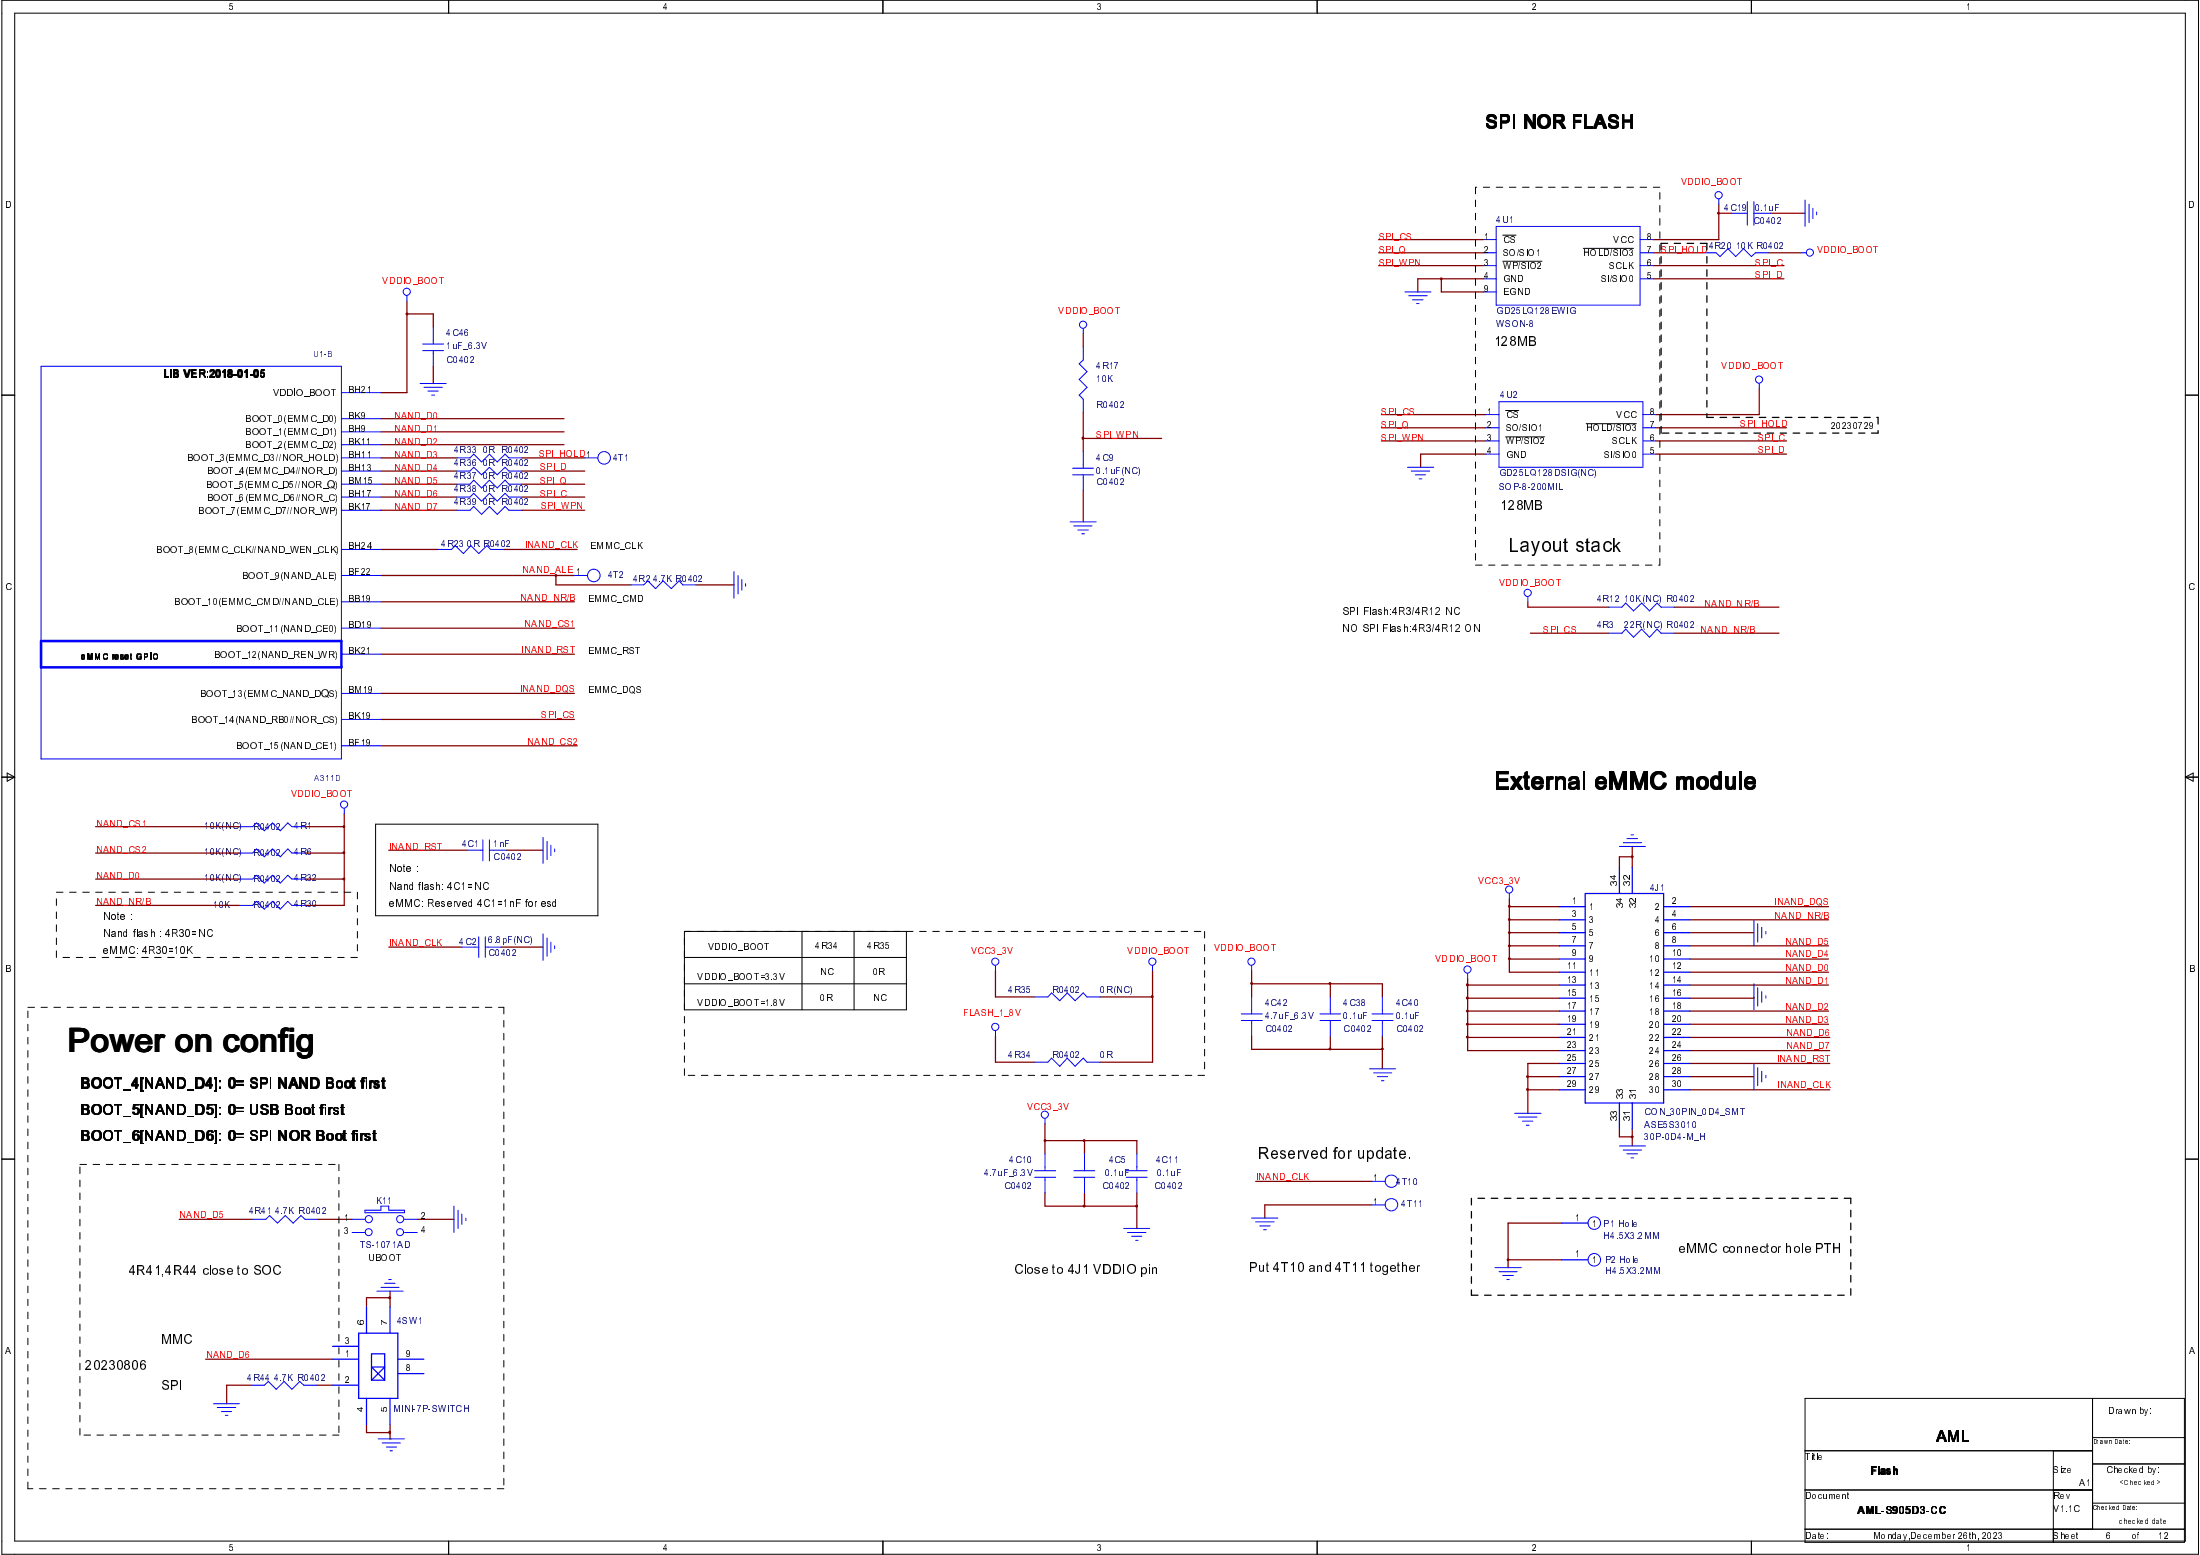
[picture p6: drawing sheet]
<svg xmlns="http://www.w3.org/2000/svg" width="297mm" height="210mm" viewBox="0 0 297 210" stroke-linecap="round" stroke-linejoin="round" font-family="sans-serif">
<g fill="none" stroke="#800000" stroke-width=".17">
<path d="M186.1 35.9h14.2M186.1 32.3h14.2M186.1 34.1h14.2M194.6 37.6v1.8h5.7M200.3 37.6h-8.9v1.8M223.2 35.9h17.7M223.2 37.6h17.7M223.2 34.1h6.8M232.1 27.6v4.7h-8.9M232.1 28.8h1.7M238.8 34.1h4.4M239.1 28.8h4.6"/>
<path d="M51.4 58.3h24.8M51.4 56.5h24.8M54.9 42.4h3.6v1.8M54.9 40.6v12.4h-3.5M58.5 49.4v2.4M146.3 45v1.8M146.3 55.7v5.2M146.3 59.2h10.5M186.5 59.5h14.1M186.5 56h14.1M186.5 57.7h14.1M223.6 59.5h17.6"/>
<path d="M223.6 57.7h17.6M237.5 52.5v3.5h-13.9M51.4 74.2h7.8M51.4 65.4h10.3M51.4 67.1h10.3M51.4 60h24.8M51.4 77.7h26.2M51.4 61.8h10.3M51.4 63.6h10.3M51.4 68.9h10.3M68 74.2h9.9M70.5 65.4h8.4"/>
<path d="M70.5 67.1h8.4M70.5 61.8h8.4M70.5 63.6h8.4M70.5 68.9h8.4M75.1 77.7v1.3h10.1M94 79h5.1M146.3 66.3v4.1M200.6 61.3h-8.8v1.8M223.6 61.3h17.6M51.4 97.1h26.2M51.4 81.2h26.2M51.4 84.8h26.2"/>
<path d="M51.4 88.3h26.2M51.4 93.6h26.2M206.3 81.2v.8h10.9M206.6 85.5h10.6M226.1 82h14.1M226.1 85.5h14.1M12.9 111.6h19.4M12.9 118.7h19.4M12.9 115.1h19.4M41.2 111.6h5.3M41.2 118.7h5.3M41.2 115.1h5.3"/>
<path d="M46.5 109.9v12.3h-5.3M51.4 100.7h26.5M52.5 114.8h10.6M68.4 114.8h4.9M220.4 115.7h-1.8v1.4M220.4 114.3v2.8M12.9 122.2h19.4M52.5 127.8h9.9M67.6 127.8h5.7M134.4 139.9v3.5h5.3M134.4 131v3.6h5.3M148.5 134.6h7.1"/>
<path d="M155.6 131v12.4h-7.1M169 139.9v1.7h17.6M169 131v3.6M169 132.8h17.6v1.8M179.6 132.8v1.8M179.6 139.9v1.7M186.6 139.9v4.4M198.2 133h12.3M198.2 132.1v9.7h12.3M198.2 134.7h12.3M198.2 136.5h12.3M198.2 138.3h12.3"/>
<path d="M203.8 121.3v9.9h6.7M203.8 122.4h6.7M203.8 124.2h6.7M203.8 125.9h6.7M203.8 127.7h6.7M203.8 129.5h6.7M228.2 131.2h18.7M228.2 122.4h18.7M228.2 124.2h18.7M228.2 125.9h8.6M228.2 127.7h18.7M228.2 129.5h18.7"/>
<path d="M228.2 133h18.7M228.2 136.5h18.7M228.2 138.3h18.7M236.8 134.6v.1h-8.6M141.1 151.7v4M141.1 154h12.4v1.7M146.4 154v1.7M169.5 159.5h15.7M198.2 140h12.3M206.3 145.3h4.2M206.3 147.1h4.2M210.5 143.6h-4.2v6.7"/>
<path d="M218.6 152.4v1.1h1.8M220.4 152.4v2.3M228.2 140h18.9M228.2 141.8h18.9M228.2 143.6h18.9M228.2 145.3h8.6M228.2 147.1h18.9M24.2 164.6h9.9M42.9 164.6h4.6M52.7 174.3v2.1M52.7 175.2h-3.2v1.2M56.3 164.6h5"/>
<path d="M141.1 161v1.8h12.4M146.4 161v1.8M153.5 161v4.8M185.2 162.6h-14.4v1.8M203.6 170.1h7.3M210.9 165.1h-7.3v6M27.8 183.5h17.1M33.9 187h-3.3v2.5M42.8 187h2.1M49.5 192.3v1.1h3.2M52.7 193.4h.1M52.7 192.3v1.9h.1"/>
</g>
<path d="M54.9 42.3h.1v.2h-.1z" fill-rule="evenodd" fill="#800000"/>
<path d="M54.9 42.3h.1v.2h-.1z" fill="none" stroke="#800000" stroke-width=".14"/>
<path d="M155.5 134.4h.2v.2h-.2z" fill-rule="evenodd" fill="#800000"/>
<path d="M155.5 134.4h.2v.2h-.2z" fill="none" stroke="#800000" stroke-width=".14"/>
<path d="M46.3 111.5h.2v.2h-.2z" fill-rule="evenodd" fill="#800000"/>
<path d="M46.3 111.5h.2v.2h-.2z" fill="none" stroke="#800000" stroke-width=".14"/>
<path d="M46.3 118.6h.2v.1h-.2z" fill-rule="evenodd" fill="#800000"/>
<path d="M46.3 118.6h.2v.1h-.2z" fill="none" stroke="#800000" stroke-width=".14"/>
<path d="M46.3 115h.2v.2h-.2z" fill-rule="evenodd" fill="#800000"/>
<path d="M46.3 115h.2v.2h-.2z" fill="none" stroke="#800000" stroke-width=".14"/>
<path d="M203.7 122.2h.2v.2h-.2z" fill-rule="evenodd" fill="#800000"/>
<path d="M203.7 122.2h.2v.2h-.2z" fill="none" stroke="#800000" stroke-width=".14"/>
<path d="M203.7 124h.2v.2h-.2z" fill-rule="evenodd" fill="#800000"/>
<path d="M203.7 124h.2v.2h-.2z" fill="none" stroke="#800000" stroke-width=".14"/>
<path d="M203.7 125.8h.2v.2h-.2z" fill-rule="evenodd" fill="#800000"/>
<path d="M203.7 125.8h.2v.2h-.2z" fill="none" stroke="#800000" stroke-width=".14"/>
<path d="M203.7 127.6h.2v.2h-.2z" fill-rule="evenodd" fill="#800000"/>
<path d="M203.7 127.6h.2v.2h-.2z" fill="none" stroke="#800000" stroke-width=".14"/>
<path d="M203.7 129.3h.2v.2h-.2z" fill-rule="evenodd" fill="#800000"/>
<path d="M203.7 129.3h.2v.2h-.2z" fill="none" stroke="#800000" stroke-width=".14"/>
<path d="M198 132.8h.2v.1l-.1 .2-.1-.1z" fill-rule="evenodd" fill="#800000"/>
<path d="M198 132.8h.2v.1l-.1 .2-.1-.1z" fill="none" stroke="#800000" stroke-width=".14"/>
<path d="M198 134.6h.2v.1l-.1 .2-.1-.1z" fill-rule="evenodd" fill="#800000"/>
<path d="M198 134.6h.2v.1l-.1 .2-.1-.1z" fill="none" stroke="#800000" stroke-width=".14"/>
<path d="M198 136.4h.2v.2h-.2z" fill-rule="evenodd" fill="#800000"/>
<path d="M198 136.4h.2v.2h-.2z" fill="none" stroke="#800000" stroke-width=".14"/>
<path d="M198 138.2h.2v.1h-.2z" fill-rule="evenodd" fill="#800000"/>
<path d="M198 138.2h.2v.1h-.2z" fill="none" stroke="#800000" stroke-width=".14"/>
<path d="M198 139.9h.2v.2h-.2z" fill-rule="evenodd" fill="#800000"/>
<path d="M198 139.9h.2v.2h-.2z" fill="none" stroke="#800000" stroke-width=".14"/>
<path d="M206.1 145.2h.2v.2h-.2z" fill-rule="evenodd" fill="#800000"/>
<path d="M206.1 145.2h.2v.2h-.2z" fill="none" stroke="#800000" stroke-width=".14"/>
<path d="M206.1 147h.2v.1h-.2z" fill-rule="evenodd" fill="#800000"/>
<path d="M206.1 147h.2v.1h-.2z" fill="none" stroke="#800000" stroke-width=".14"/>
<path d="M220.3 115.6h.2v.1h-.2z" fill-rule="evenodd" fill="#800000"/>
<path d="M220.3 115.6h.2v.1h-.2z" fill="none" stroke="#800000" stroke-width=".14"/>
<path d="M220.3 153.4h.2v.1h-.2z" fill-rule="evenodd" fill="#800000"/>
<path d="M220.3 153.4h.2v.1h-.2z" fill="none" stroke="#800000" stroke-width=".14"/>
<path d="M203.5 170h.2v.1h-.2z" fill-rule="evenodd" fill="#800000"/>
<path d="M203.5 170h.2v.1h-.2z" fill="none" stroke="#800000" stroke-width=".14"/>
<path d="M146.1 59h.2v.1l-.1 .2h-.1z" fill-rule="evenodd" fill="#800000"/>
<path d="M146.1 59h.2v.1l-.1 .2h-.1z" fill="none" stroke="#800000" stroke-width=".14"/>
<path d="M231.9 28.7h.2v.2h-.2z" fill-rule="evenodd" fill="#800000"/>
<path d="M231.9 28.7h.2v.2h-.2z" fill="none" stroke="#800000" stroke-width=".14"/>
<path d="M194.5 37.5h.2v.2h-.2z" fill-rule="evenodd" fill="#800000"/>
<path d="M194.5 37.5h.2v.2h-.2z" fill="none" stroke="#800000" stroke-width=".14"/>
<path d="M146.3 162.7h.2v.2h-.2z" fill-rule="evenodd" fill="#800000"/>
<path d="M146.3 162.7h.2v.2h-.2z" fill="none" stroke="#800000" stroke-width=".14"/>
<path d="M146.3 153.9h.2v.1h-.2z" fill-rule="evenodd" fill="#800000"/>
<path d="M146.3 153.9h.2v.1h-.2z" fill="none" stroke="#800000" stroke-width=".14"/>
<path d="M141 153.9h.2v.1h-.2z" fill-rule="evenodd" fill="#800000"/>
<path d="M141 153.9h.2v.1h-.2z" fill="none" stroke="#800000" stroke-width=".14"/>
<path d="M153.4 162.7h.1v.2h-.1z" fill-rule="evenodd" fill="#800000"/>
<path d="M153.4 162.7h.1v.2h-.1z" fill="none" stroke="#800000" stroke-width=".14"/>
<path d="M179.5 141.5h.2v.2h-.2z" fill-rule="evenodd" fill="#800000"/>
<path d="M179.5 141.5h.2v.2h-.2z" fill="none" stroke="#800000" stroke-width=".14"/>
<path d="M186.5 141.5h.2v.2h-.2z" fill-rule="evenodd" fill="#800000"/>
<path d="M186.5 141.5h.2v.2h-.2z" fill="none" stroke="#800000" stroke-width=".14"/>
<path d="M179.5 132.7h.2v.1h-.2z" fill-rule="evenodd" fill="#800000"/>
<path d="M179.5 132.7h.2v.1h-.2z" fill="none" stroke="#800000" stroke-width=".14"/>
<path d="M168.9 132.7h.2v.1h-.2z" fill-rule="evenodd" fill="#800000"/>
<path d="M168.9 132.7h.2v.1h-.2z" fill="none" stroke="#800000" stroke-width=".14"/>
<path d="M52.5 175.1h.2v.2h-.2z" fill-rule="evenodd" fill="#800000"/>
<path d="M52.5 175.1h.2v.2h-.2z" fill="none" stroke="#800000" stroke-width=".14"/>
<path d="M52.5 193.2h.2v.1l-.1 .2h-.1z" fill-rule="evenodd" fill="#800000"/>
<path d="M52.5 193.2h.2v.1l-.1 .2h-.1z" fill="none" stroke="#800000" stroke-width=".14"/>
<path d="M75 77.6h.1v.2h-.1z" fill-rule="evenodd" fill="#800000"/>
<path d="M75 77.6h.1v.2h-.1z" fill="none" stroke="#800000" stroke-width=".14"/>
<g fill="none" stroke="#00f" stroke-width=".14">
<path d="M54.9 39.9v.7M189.7 39.4h3.5M190.2 39.9h2.5M200.3 34.1h1.7M200.3 32.3h1.7M200.3 35.9h1.7M200.3 37.6h1.7M200.3 39.4h1.7M202 30.6h19.4v10.6h-19.4zM221.4 34.1h1.8M221.4 32.3h1.8M221.4 35.9h1.8"/>
<path d="M221.4 37.6h1.8M230 34.1h1.7l.5 .5 1.1-1 1.1 1 1-1 1.1 1 .5-.5h1.8M232.1 26.9v.7M233.8 28.8h2.1M235.9 27.2v3.2M236.8 28.8h2.3M236.8 27.2v3.2M243.2 34.1h.7M243.7 27v3.6M244.3 27.6v2.5M244.8 28.1v1.4M245.3 28.6v.4"/>
<path d="M5.5 49.4h40.6v53h-40.6zM46.1 53h5.3M46.1 56.5h5.3M46.1 58.3h5.3M56.7 51.8h3.5M57.1 46.4h2.8M57.1 47.3h2.8M57.2 52.3h2.5M57.8 52.8h1.4M58.3 53.3h.4M58.5 44.2v2.2M58.5 47.3v2.1"/>
<path d="M146.3 44.4v.6M146.3 46.8v1.8l-.6 .5 1.1 1.1-1.1 1 1.1 1.1-1.1 1 .6 .6v1.8M190.7 40.5h1.4M191.3 41h.3M200.6 56h1.8M200.6 57.7h1.8M200.6 59.5h1.8M202.4 54.2h19.4v8.9h-19.4zM221.8 56h1.8M221.8 57.7h1.8M221.8 59.5h1.8M237.5 51.8v.7"/>
<path d="M46.1 74.2h5.3M46.1 77.7h5.3M46.1 60h5.3M46.1 61.8h5.3M46.1 63.6h5.3M46.1 65.4h5.3M46.1 67.1h5.3M46.1 68.9h5.3M59.2 74.2h1.8l.5-.5 1.1 1 1-1 1 1 1.1-1 .5 .5h1.8M61.7 61.8h1.8l.5-.5 1 1.1 1.1-1.1 1 1.1 1.1-1.1 .5 .5h1.8M61.7 63.6h1.8l.5-.5 1 1 1.1-1 1 1 1.1-1 .5 .5h1.8M61.7 65.4h1.8l.5-.6 1 1.1 1.1-1.1 1 1.1 1.1-1.1 .5 .6h1.8"/>
<path d="M61.7 67.1h1.8l.5-.5 1 1 1.1-1 1 1 1.1-1 .5 .5h1.8M61.7 68.9h1.8l.5-.5 1 1 1.1-1 1 1 1.1-1 .5 .5h1.8M77.6 77.7h1.7M78.9 61.8h1.8M85.2 79h1.7l.6-.6 1 1.1 1-1.1 1.1 1.1 1.1-1.1 .5 .6h1.8M99.1 77.2v3.5M99.6 77.7v2.5M100.2 78.2v1.5M100.7 78.8v.3M144.5 70.4h3.5M144.8 63.2h2.9M144.8 64.1h2.9"/>
<path d="M145 71h2.4M145.5 71.5h1.4M146 72.1h.4M146.3 60.9v2.3M146.3 64.1v2.2M190 63.1h3.6M190.5 63.6h2.5M191.1 64.1h1.4M191.6 64.6h.4M200.6 61.3h1.8M221.8 61.3h1.8M46.1 97.1h5.3"/>
<path d="M46.1 93.6h5.3M46.1 88.3h5.3M46.1 84.8h5.3M46.1 81.2h5.3M206.3 80.6v.6M217.2 85.5h1.8l.5-.6 1.1 1.1 1.1-1.1 1 1.1 1-1.1 .6 .6h1.8M217.2 82h1.8l.5-.6 1.1 1.1 1.1-1.1 1 1.1 1-1.1 .6 .6h1.8M32.3 111.6h1.8l.5-.5 1.1 1 1.1-1 1 1 1.1-1 .5 .5h1.8M32.3 115.1h1.8l.5-.5 1.1 1.1 1.1-1.1 1 1.1 1.1-1.1 .5 .5h1.8M32.3 118.7h1.8l.5-.5 1.1 1 1.1-1 1 1 1.1-1 .5 .5h1.8M46.1 100.7h5.3M46.5 109.1v.8"/>
<path d="M63.1 114.8h2.1M65.2 113.4v2.8M66.1 114.8h2.3M66.1 113.4v2.8M73.3 113v3.5M73.9 113.6v2.4M74.4 114.1v1.4M74.9 114.6v.4M218.6 114.3h3.6M219.2 113.7h2.5M219.7 113.2h1.4M220.2 112.7h.4"/>
<path d="M32.3 122.2h1.8l.5-.5 1.1 1 1.1-1 1 1 1.1-1 .5 .5h1.8M62.4 127.8h2.2M64.6 126.4v2.8M65.5 127.8h2.1M65.5 126.4v2.8M73.3 126.1v3.5M73.9 126.6v2.5M74.4 127.2v1.4M74.9 127.7v.4M134.4 130.3v.7M134.4 139.1v.8M139.7 134.6h1.8l.5-.6 1.1 1.1 1-1.1 1.1 1.1 1.1-1.1 .5 .6h1.7"/>
<path d="M155.6 130.3v.7M167.6 136.9h2.8M167.6 137.8h2.8M169 130.3v.7M169 134.6v2.3M169 137.8v2.1M178.2 136.9h2.8M178.2 137.8h2.8M179.6 134.6v2.3M179.6 137.8v2.1M185.2 136.9h2.9M185.2 137.8h2.9"/>
<path d="M186.6 134.6v2.3M186.6 137.8v2.1M198.2 131.4v.7M203.8 120.6v.7M236.8 124.2v3.5M236.8 132.8v3.5M237.3 124.7v2.5M237.3 133.3v2.5M237.9 125.2v1.4M237.9 133.9v1.4M238.4 125.7v.4M238.4 134.4v.3"/>
<path d="M139.7 143.4h1.8l.5-.6 1.1 1.1 1-1.1 1.1 1.1 1.1-1.1 .5 .6h1.7M139.7 158h2.8M139.7 158.9h2.8M141.1 151v.7M141.1 155.7v2.3M141.1 158.9v2.1M145 158h2.8M145 158.9h2.8M146.4 155.7v2.3M146.4 158.9v2.1M152.1 158h2.8M152.1 158.9h2.8"/>
<path d="M153.5 155.7v2.3M153.5 158.9v2.1M184.9 144.3h3.5M185.2 159.5h1.8M185.5 144.8h2.4M186 145.3h1.4M186.5 145.9h.4M204.5 150.3h3.6M205 150.8h2.5M205.6 151.3h1.4M206.1 151.9h.4M218.6 154.7h3.6"/>
<path d="M219.2 155.2h2.5M219.7 155.7h1.4M220.2 156.3h.4M236.8 143.6v3.5M237.3 144.1v2.5M237.9 144.6v1.4M238.4 145.2v.3M34.1 164.6h1.8l.5-.5 1.1 1 1-1 1.1 1 1-1 .6 .5h1.7M47.5 164.6h1.8M47.5 166.4h1.8M49.3 163.4h2.1v-.6h1.1v.6h2.1v.3h-5.3zM50.9 174.3h3.5"/>
<path d="M51.4 173.8h2.5M51.9 173.2h1.4M52.5 172.7h.3M54.6 164.6h1.7M54.6 166.4h1.7M61.3 162.8v3.6M61.8 163.4v2.4M62.4 163.9v1.4M62.9 164.4v.4M151.7 165.8h3.5M152.2 166.4h2.5M152.8 166.9h1.4"/>
<path d="M153.3 167.4h.4M169 164.4h3.5M169.5 164.9h2.5M170.1 165.5h1.4M170.6 166h.4M185.2 162.6h1.8M201.8 171.1h3.6M202.4 171.7h2.4M202.9 172.2h1.4M203.5 172.7h.3M28.8 189.5h3.5M29.3 190h2.5"/>
<path d="M29.9 190.5h1.4M30.4 191.1h.4M33.9 187h1.8l.5-.5 1.1 1 1.1-1 1 1 1.1-1 .5 .5h1.8M51.1 194.2h3.5M51.6 194.8h2.5M52.2 195.3h1.3M52.7 195.8h.3"/>
<circle cx="54.9" cy="39.4" r=".49"/>
<circle cx="232" cy="26.3" r=".49"/>
<circle cx="244.4" cy="34.1" r=".49"/>
<circle cx="146.2" cy="43.8" r=".49"/>
<circle cx="237.5" cy="51.2" r=".49"/>
<circle cx="80.2" cy="77.7" r=".85"/>
<circle cx="81.6" cy="61.8" r=".85"/>
<circle cx="206.3" cy="80" r=".49"/>
<circle cx="46.5" cy="108.6" r=".49"/>
<circle cx="134.4" cy="129.8" r=".49"/>
<circle cx="134.4" cy="138.6" r=".49"/>
<circle cx="155.6" cy="129.8" r=".49"/>
<circle cx="169" cy="129.8" r=".49"/>
<circle cx="198.1" cy="130.9" r=".49"/>
<circle cx="203.8" cy="120.1" r=".49"/>
<circle cx="141.1" cy="150.5" r=".49"/>
<circle cx="187.9" cy="159.5" r=".84"/>
<circle cx="49.8" cy="166.3" r=".47"/>
<circle cx="49.8" cy="164.6" r=".49"/>
<circle cx="54" cy="166.3" r=".47"/>
<circle cx="54" cy="164.6" r=".49"/>
<circle cx="187.9" cy="162.6" r=".84"/>
<circle cx="215.3" cy="170.1" r=".85"/>
<circle cx="215.3" cy="165.1" r=".85"/>
</g>
<path d="M5.5 86.5h40.6v3.6h-40.6z" fill="none" stroke="#00f" stroke-width=".34"/>
<g fill="none" stroke="#00f" stroke-width=".17">
<path d="M218.6 117.1v3.5M220.4 117.1v3.5M210.5 122.4h3.5M210.5 124.2h3.5M210.5 125.9h3.5M210.5 127.7h3.5M210.5 129.5h3.5M210.5 131.2h3.5M210.5 133h3.5M210.5 134.7h3.5M210.5 136.5h3.5M210.5 138.3h3.5"/>
<path d="M214 120.6h10.6v28.3h-10.6zM224.6 122.4h3.6M224.6 124.2h3.6M224.6 125.9h3.6M224.6 127.7h3.6M224.6 129.5h3.6M224.6 131.2h3.6M224.6 133h3.6M224.6 134.7h3.6M224.6 136.5h3.6M224.6 138.3h3.6M210.5 140h3.5"/>
<path d="M210.5 141.8h3.5M210.5 143.6h3.5M210.5 145.3h3.5M210.5 147.1h3.5M218.6 148.9v3.5M220.4 148.9v3.5M224.6 140h3.6M224.6 141.8h3.6M224.6 143.6h3.6M224.6 145.3h3.6M224.6 147.1h3.6M48.4 180h5.3v8.8h-5.3z"/>
<path d="M49.5 176.4v3.6M52.7 176.4v3.6M210.9 165.1h3.5M210.9 170.1h3.5M44.9 183.5h3.5M44.9 187h3.5M44.9 181.7h3.5M49.5 188.8v3.5M50.2 186.3v-3.5h1.7v3.5M50.2 186.3h1.7M50.2 186.3l1.7-1.8h-1.7l1.7 1.8M52.7 188.8v3.5"/>
<path d="M53.7 183.5h3.5M53.7 185.4h3.5"/>
</g>
<g fill="none" stroke="#000" stroke-width=".14">
<path d="M.3 0h296.5v209.8h-296.5zM2 1.8h293.1v206.2h-293.1zM60.6 0v1.8M119.2 0v1.8M177.8 0v1.8M236.5 0v1.8M199.2 27v.9M199.2 28.8v.9M199.2 30.6v.9M199.2 32.3v.9M199.2 34.1v.9M199.2 35.9v.8"/>
<path d="M199.2 37.6v.9M199.2 39.4v.9M199.4 25.3h-.2v.9M200.3 25.3h.8M202 25.3h.9M202.9 31.7h1.8M202.9 35.3h5.3M203.8 25.3h.9M205.6 25.3h.9M207.3 25.3h.9M209.1 25.3h.9M210.9 25.3h.8"/>
<path d="M212.6 25.3h.9M213.8 33.5h6.8M214.4 25.3h.9M216.2 25.3h.8M217.9 25.3h.9M219.7 25.3h.9M221.4 25.3h.9M223.2 25.3h.9M224.1 26v.9M224.1 27.7v.9M224.1 29.5v.9M224.1 31.3v.9"/>
<path d="M224.1 33.1v.9M224.1 34.8v.9M224.1 36.6v.9M224.1 38.3v.9M.3 53.3h1.7M199.2 41.2v.8M199.2 42.9v.9M199.2 44.7v.9M199.2 46.4v.9M199.2 48.2v.9M199.2 50v.9M199.2 51.8v.8"/>
<path d="M199.2 53.5v.9M199.2 55.3v.9M199.2 57.1v.9M199.2 58.8v.9M203.3 55.4h1.8M203.3 59h5.2M214.2 57.2h6.7M224.1 40.1v.9M224.1 41.9v.9M224.1 43.6v.9M224.1 45.4v.9M224.1 47.2v.8"/>
<path d="M224.1 48.9v.9M224.1 50.7v.9M224.1 52.5v.8M224.1 54.2v.9M224.1 56v.9M224.1 57.7v.9M224.1 59.5v.9M295.1 53.3h1.7M199.2 60.6v.9M199.2 62.4v.8M199.2 64.1v.9M199.2 65.9v.9"/>
<path d="M199.2 67.6v.9M199.2 69.4v.9M199.2 71.2v.9M199.2 72.9v.9M199.2 74.7v.9M199.2 76.3h.9M201 76.3h.8M202.7 76.3h.9M204.5 76.3h.9M206.3 76.3h.9M208.1 76.3h.8M209.8 76.3h.9"/>
<path d="M211.6 76.3h.8M213.3 76.3h.9M215.1 76.3h.9M216.9 76.3h.9M218.6 76.3h.9M220.4 76.3h.9M222.2 76.3h.9M224.1 75.4v.9h-.2M224.1 61.3v.9M224.1 63.1v.8M224.1 64.8v.9M224.1 66.6v.9"/>
<path d="M224.1 68.4v.9M224.1 70.1v.9M224.1 71.9v.9M224.1 73.7v.8M.3 104.9h1.7M1 104.4l1 .5-1 .6zM50.7 111.3h30v12.3h-30zM295.1 104.9h1.7M295.1 104.9l1-.5v1.1zM3.8 136.5v.9M3.8 138.3v.8M3.8 136h.9"/>
<path d="M5.5 136h.9M7.3 136h.9M7.6 121.3v.9M7.6 123.1v.9M7.6 124.8v.9M7.6 126.6v.9M7.6 128.4v.8M7.6 120.4h.9M8.5 129.2h.9M9.1 136h.8M9.4 120.4h.9M10.3 129.2h.9"/>
<path d="M10.8 136h.9M11.2 120.4h.9M12.1 129.2h.8M12.6 136h.9M12.9 120.4h.9M13.8 129.2h.9M14.3 136h.9M14.7 120.4h.9M15.6 129.2h.9M16.1 136h.9M16.5 120.4h.9M17.4 129.2h.8"/>
<path d="M17.9 136h.9M18.2 120.4h.9M19.1 129.2h.9M19.6 136h.9M20 120.4h.9M20.9 129.2h.9M21.4 136h.9M21.8 120.4h.8M22.6 129.2h.9M23.2 136h.8M23.5 120.4h.9M24.4 129.2h.9"/>
<path d="M24.9 136h.9M25.3 120.4h.9M26.2 129.2h.8M26.7 136h.9M27 120.4h.9M27.9 129.2h.9M28.4 136h.9M28.8 120.4h.9M29.7 129.2h.9M30.2 136h.9M30.6 120.4h.9M31.5 129.2h.8"/>
<path d="M32 136h.9M32.3 120.4h.9M33.2 129.2h.9M33.8 136h.8M34.1 120.4h.9M35 129.2h.9M35.5 136h.9M35.9 120.4h.9M36.8 129.2h.9M37.3 136h.9M37.7 120.4h.8M38.5 129.2h.9"/>
<path d="M39.1 136h.9M39.4 120.4h.9M40.3 129.2h.9M40.8 136h.9M41.2 120.4h.8M42 129.2h.9M42.6 136h.9M42.9 120.4h.9M43.8 129.2h.9M44.4 136h.9M44.7 120.4h.9M45.6 129.2h.9"/>
<path d="M46.1 136h.9M46.5 120.4h.9M47.4 129.2h.9M47.9 136h.9M48.3 120.4v.9M48.3 122.2v.9M48.3 124v.8M48.3 125.7v.9M48.3 127.5v.9M49.7 136h.8M51.4 136h.9M53.2 136h.9"/>
<path d="M54.9 136h.9M56.7 136h.9M58.5 136h.9M60.2 136h.9M62 136h.9M63.8 136h.8M65.5 136h.9M67.3 136h.7v.9M68 137.8v.8M68 139.5v.9M92.4 137.2v.9M92.4 139v.9"/>
<path d="M92.4 129.2h30M92.4 132.8h30M108.3 125.7v10.6M115.3 125.7v10.6M122.4 125.7v10.6h-30v-10.6h30.9M124.2 125.7h.8M125.9 125.7h.9M127.7 125.7h.9M129.5 125.7h.8M131.2 125.7h.9M133 125.7h.9M134.7 125.7h.9"/>
<path d="M136.5 125.7h.9M138.3 125.7h.9M140 125.7h.9M141.8 125.7h.9M143.6 125.7h.9M145.4 125.7h.9M147.1 125.7h.9M148.9 125.7h.9M150.7 125.7h.8M152.4 125.7h.9M154.2 125.7h.9M156 125.7h.8"/>
<path d="M157.7 125.7h.9M159.5 125.7h.9M161.2 125.7h.9M162.6 125.7v.9M162.6 127.5v.9M162.6 129.2v.9M162.6 131v.9M162.6 132.8v.9M162.6 134.6v.9M162.6 136.3v.9M162.6 138.1v.9M162.6 139.9v.9"/>
<path d="M.3 156.5h1.7M3.8 140v.9M3.8 141.8v.9M3.8 143.6v.8M3.8 145.3v.9M3.8 147.1v.9M3.8 148.9v.9M3.8 150.6v.9M3.8 152.4v.9M3.8 154.2v.9M3.8 156v.8M3.8 157.7v.9"/>
<path d="M3.8 159.5v.9M10.8 157.5v.9M10.8 159.3v.9M10.8 157.2h.9M12.6 157.2h.9M14.3 157.2h.9M16.1 157.2h.9M17.9 157.2h.9M19.6 157.2h.9M21.4 157.2h.9M23.2 157.2h.8M24.9 157.2h.9"/>
<path d="M26.7 157.2h.9M28.4 157.2h.9M30.2 157.2h.9M32 157.2h.9M33.8 157.2h.8M35.5 157.2h.9M37.3 157.2h.9M39.1 157.2h.9M40.8 157.2h.9M42.6 157.2h.9M44.4 157.2h.9M45.8 157.2v.8"/>
<path d="M45.8 158.9v.9M68 141.3v.9M68 143v.9M68 144.8v.9M68 146.6v.8M68 148.3v.9M68 150.1v.9M68 151.9v.9M68 153.7v.8M68 155.4v.9M68 157.2v.8M68 158.9v.9"/>
<path d="M92.4 140.8v.8M92.4 142.5v.9M92.4 144.3v.9M92.9 145.2h.9M94.7 145.2h.9M96.4 145.2h.9M98.2 145.2h.9M99.9 145.2h.9M101.7 145.2h.9M103.5 145.2h.9M105.3 145.2h.9M107 145.2h.9"/>
<path d="M108.8 145.2h.9M110.6 145.2h.9M112.3 145.2h.9M114.1 145.2h.9M115.9 145.2h.9M117.6 145.2h.9M119.4 145.2h.9M121.2 145.2h.8M122.9 145.2h.9M124.7 145.2h.9M126.4 145.2h.9M128.2 145.2h.9"/>
<path d="M130 145.2h.9M131.8 145.2h.8M133.5 145.2h.9M135.3 145.2h.8M137 145.2h.9M138.8 145.2h.9M140.6 145.2h.9M142.4 145.2h.8M144.1 145.2h.9M145.9 145.2h.9M147.7 145.2h.8M149.4 145.2h.9"/>
<path d="M151.2 145.2h.9M152.9 145.2h.9M154.7 145.2h.9M156.5 145.2h.9M158.2 145.2h.9M160 145.2h.9M161.8 145.2h.8M162.6 141.6v.9M162.6 143.4v.9M295.1 156.5h1.7M3.8 161.2v.9M3.8 163v.9"/>
<path d="M3.8 164.8v.9M3.8 166.5v.9M3.8 168.3v.9M3.8 170.1v.8M3.8 171.8v.9M3.8 173.6v.9M3.8 175.4v.8M3.8 177.1v.9M3.8 178.9v.8M10.8 161v.9M10.8 162.8v.9M10.8 164.6v.9"/>
<path d="M10.8 166.4v.9M10.8 168.1v.9M10.8 169.9v.9M10.8 171.7v.8M10.8 173.4v.9M10.8 175.2v.9M10.8 177v.8M10.8 178.7v.9M45.8 160.7v.9M45.8 162.5v.9M45.8 164.3v.8M45.8 166v.9"/>
<path d="M45.8 167.8v.9M45.8 169.5v.9M45.8 171.3v.9M45.8 173.1v.8M45.8 174.8v.9M45.8 176.6v.9M45.8 178.4v.8M68 160.7v.9M68 162.5v.9M68 164.3v.8M68 166v.9M68 167.8v.9"/>
<path d="M68 169.5v.9M68 171.3v.9M68 173.1v.8M68 174.8v.9M68 176.6v.9M68 178.4v.8M3.8 180.6v.9M3.8 182.4v.9M3.8 184.2v.9M3.8 186v.8M3.8 187.7v.9M3.8 189.5v.9"/>
<path d="M3.8 191.3v.9M3.8 193v.9M3.8 194.8v.9M3.8 196.6v.8M3.8 198.3v.9M10.8 180.5v.9M10.8 182.2v.9M10.8 184v.9M10.8 185.8v.8M10.8 187.5v.9M10.8 189.3v.9M10.8 191.1v.8"/>
<path d="M10.8 192.8v.9M11.3 193.7h.9M13.1 193.7h.9M14.9 193.7h.8M16.6 193.7h.9M18.4 193.7h.9M20.1 193.7h.9M21.9 193.7h.9M23.7 193.7h.9M25.5 193.7h.9M27.3 193.7h.8M29 193.7h.9"/>
<path d="M30.8 193.7h.8M32.5 193.7h.9M34.3 193.7h.9M36.1 193.7h.9M37.8 193.7h.9M39.6 193.7h.9M41.4 193.7h.8M43.1 193.7h.9M44.9 193.7h.9M45.8 180.1v.9M45.8 181.9v.9M45.8 183.6v.9"/>
<path d="M45.8 185.4v.9M45.8 187.2v.9M45.8 189v.9M45.8 190.7v.9M45.8 192.5v.9M68 180.1v.9M68 181.9v.9M68 183.6v.9M68 185.4v.9M68 187.2v.9M68 189v.9M68 190.7v.9"/>
<path d="M68 192.5v.9M68 194.2v.9M68 196v.9M68 197.8v.9M68 199.6v.8M243.7 188.8h51.2v19.4h-51.2zM243.7 195.8h38.8M277.2 195.8v12.4M282.5 188.8v17.6M282.5 197.6h12.4M282.5 194.1h12.4M3.8 200.1v.9h.6"/>
<path d="M5.3 201h.9M7.1 201h.9M8.9 201h.8M10.6 201h.9M12.4 201h.9M14.2 201h.9M16 201h.8M17.7 201h.9M19.5 201h.8M21.2 201h.9M23 201h.9M24.8 201h.9"/>
<path d="M26.5 201h.9M28.3 201h.9M30.1 201h.8M31.8 201h.9M33.6 201h.9M35.3 201h.9M37.1 201h.9M38.9 201h.8M40.6 201h.9M42.4 201h.9M44.2 201h.9M45.9 201h.9"/>
<path d="M47.7 201h.9M49.5 201h.9M51.3 201h.9M53 201h.9M54.8 201h.9M56.5 201h.9M58.3 201h.9M60.1 201h.9M60.6 208v1.8M61.8 201h.9M63.6 201h.9M65.4 201h.8"/>
<path d="M67.1 201h.9M119.2 208v1.8M177.8 208v1.8M236.5 208v1.8M243.7 201.1h38.8M243.7 206.4h51.2M282.5 202.9h12.4"/>
</g>
<g fill="none" stroke="#000" stroke-width=".17">
<path d="M224.3 34.6v.9M224.3 36.4v.9M224.3 38.1v.9M224.3 39.9v.9M225.2 32.9h-.9v.8M226.1 32.9h.8M227.8 32.9h.9M229.6 32.9h.9v.8M230.5 34.6v.9M230.5 36.4v.9M230.5 38.1v.9M230.5 39.9v.9"/>
<path d="M224.3 41.7v.9M224.3 43.5v.9M224.3 45.2v.9M224.3 47v.9M224.3 48.7v.9M224.3 50.5v.9M224.3 52.3v.9M224.3 54.1v.8M224.3 55.8v.9M224.3 57.6v.9M224.4 58.5h.9M226.2 58.5h.9"/>
<path d="M228 58.5h.9M229.8 58.5h.8M230.5 41.7v.9M230.5 43.5v.9M230.5 45.2v.9M230.5 47v.9M230.5 48.7v.9M230.5 50.5v.9M230.5 52.3v.9M230.5 54.1v.8M230.5 55.8v.5h.8M231.5 58.5h.9"/>
<path d="M232.2 56.3h.9M233.3 58.5h.8M234 56.3h.9M235 58.5h.9M235.8 56.3h.8M236.8 58.5h.9M237.5 56.3h.9M238.6 58.5h.9M239.3 56.3h.9M240.4 58.5h.8M241 56.3h.9M242.1 58.5h.9"/>
<path d="M242.8 56.3h.9M243.9 58.5h.9M244.6 56.3h.8M245.7 58.5h.8M246.3 56.3h.9M247.4 58.5h.9M248.1 56.3h.9M249.2 58.5h.9M249.9 56.3h.9M250.9 58.5h.9M251.7 56.3h.8M253.4 56.3h.2v.9"/>
<path d="M253.6 58.1v.4h-.9M198.7 161.8v.8M198.7 163.5v.9M198.7 165.3v.9M198.7 167v.9M198.7 168.8v.9M198.7 170.6v.9M198.7 172.3v.9M198.7 174.1v.7h.9M199.6 161.8h.8M200.4 174.8h.9M201.3 161.8h.9"/>
<path d="M202.2 174.8h.9M203.1 161.8h.9M204 174.8h.8M204.8 161.8h.9M205.7 174.8h.9M206.6 161.8h.9M207.5 174.8h.9M208.4 161.8h.9M209.3 174.8h.8M210.1 161.8h.9M211 174.8h.9M211.9 161.8h.9"/>
<path d="M212.8 174.8h.9M213.7 161.8h.9M214.6 174.8h.9M215.5 161.8h.8M216.3 174.8h.9M217.2 161.8h.9M218.1 174.8h.9M219 161.8h.9M219.9 174.8h.9M220.8 161.8h.9M221.7 174.8h.8M222.5 161.8h.9"/>
<path d="M223.4 174.8h.9M224.3 161.8h.9M225.2 174.8h.9M226.1 161.8h.8M226.9 174.8h.9M227.8 161.8h.9M228.7 174.8h.9M229.6 161.8h.9M230.5 174.8h.8M231.3 161.8h.9M232.2 174.8h.9M233.1 161.8h.9"/>
<path d="M234 174.8h.9M234.9 161.8h.9M235.8 174.8h.8M236.6 161.8h.9M237.5 174.8h.9M238.4 161.8h.9M239.3 174.8h.9M240.2 161.8h.8M241 174.8h.9M241.9 161.8h.9M242.8 174.8h.9M243.7 161.8h.9"/>
<path d="M244.6 174.8h.8M245.4 161.8h.9M246.3 174.8h.9M247.2 161.8h.9M248.1 174.8h.9M249 161.8h.9v.7M249.9 163.4v.9M249.9 165.1v.9M249.9 166.9v.9M249.9 168.7v.8M249.9 170.4v.9M249.9 172.2v.9"/>
<path d="M249.9 173.9v.9"/>
</g>
<text font-size="4.5" x="9.1" y="142">Power on config</text>
<text font-size="3.3" x="201.8" y="106.5">External eMMC module</text>
<text font-size="2.7" x="203.6" y="74.5">Layout stack</text>
<text font-size="2.5" x="200.5" y="17.3">SPI NOR FLASH</text>
<g font-size="2.2">
<text x="169.9" y="156.5">Reserved for update.</text>
<text x="261.4" y="194.7">AML</text>
</g>
<g font-size="2">
<text x="10.9" y="146.9">BOOT_4[NAND_D4]: 0= SPI NAND Boot first</text>
<text x="10.9" y="150.5">BOOT_5[NAND_D5]: 0= USB Boot first</text>
<text x="10.9" y="154">BOOT_6[NAND_D6]: 0= SPI NOR Boot first</text>
</g>
<g font-size="1.8">
<text x="201.7" y="46.7">128MB</text>
<text x="202.6" y="68.9">128MB</text>
<text x="17.4" y="172.2">4R41,4R44 close to SOC</text>
<text x="136.9" y="172">Close to 4J1 VDDIO pin</text>
<text x="168.7" y="171.7">Put 4T10 and 4T11 together</text>
<text x="226.6" y="169.2">eMMC connector hole PTH</text>
<text x="11.5" y="184.9">20230806</text>
<text x="21.8" y="181.4">MMC</text>
<text x="21.8" y="187.6">SPI</text>
</g>
<g font-size="1.5">
<text x="181.2" y="83">SPI Flash:4R3/4R12 NC</text>
<text x="181.2" y="85.3">NO SPI Flash:4R3/4R12 ON</text>
<text x="52.5" y="117.8">Note：</text>
<text x="14" y="124.2">Note：</text>
<text x="52.5" y="120.1">Nand flash: 4C1=NC</text>
<text x="52.5" y="122.5">eMMC: Reserved 4C1=1nF for esd</text>
<text x="14" y="126.4">Nand flash : 4R30=NC</text>
<text x="14" y="128.8">eMMC: 4R30=10K</text>
<text x="252.5" y="199.1">Flash</text>
<text x="250.9" y="204.3">AML-S905D3-CC</text>
</g>
<text font-size="1.4" x="22.1" y="50.9">LIB VER:2018-01-05</text>
<g font-size="1.3">
<text x="30.9" y="1.4">5</text>
<text x="89.5" y="1.4">4</text>
<text x="148.2" y="1.4">3</text>
<text x="206.8" y="1.4">2</text>
<text x="265.4" y="1.4">1</text>
<text x=".7" y="28">D</text>
<text x="295.5" y="28">D</text>
<text x="200.4" y="34.1">2</text>
<text x="200.4" y="35.9">3</text>
<text x="200.4" y="32.3">1</text>
<text x="202.9" y="34.6">SO/SIO1</text>
<text x="202.9" y="32.8">CS</text>
<text x="213.8" y="34.6">HOLD/SIO3</text>
<text x="217.8" y="32.8">VCC</text>
<text x="222.3" y="32.3">8</text>
<text x="222.3" y="34.1">7</text>
<text x="222.3" y="35.9">6</text>
<text x="200.4" y="37.6">4</text>
<text x="200.4" y="39.4">9</text>
<text x="202.9" y="36.3">WP/SIO2</text>
<text x="202.9" y="38.1">GND</text>
<text x="202.9" y="39.9">EGND</text>
<text x="216.2" y="38.1">SI/SIO0</text>
<text x="217.2" y="36.3">SCLK</text>
<text x="222.3" y="37.6">5</text>
<text x="36.8" y="53.5">VDDIO_BOOT</text>
<text x="47" y="53">BH21</text>
<text x="33.1" y="57">BOOT_0(EMMC_D0)</text>
<text x="33.1" y="58.8">BOOT_1(EMMC_D1)</text>
<text x="47" y="56.5">BK9</text>
<text x="47" y="58.3">BH9</text>
<text x="200.8" y="56">1</text>
<text x="200.8" y="57.7">2</text>
<text x="200.8" y="59.5">3</text>
<text x="203.3" y="56.4">CS</text>
<text x="203.3" y="58.2">SO/SIO1</text>
<text x="203.3" y="60">WP/SIO2</text>
<text x="214.2" y="58.2">HOLD/SIO3</text>
<text x="217.6" y="60">SCLK</text>
<text x="218.2" y="56.4">VCC</text>
<text x="222.7" y="59.5">6</text>
<text x="222.7" y="56">8</text>
<text x="222.7" y="57.7">7</text>
<text x="247.2" y="58">20230729</text>
<text x="25.2" y="62.3">BOOT_3(EMMC_D3//NOR_HOLD)</text>
<text x="27.8" y="65.8">BOOT_5(EMMC_D5//NOR_Q)</text>
<text x="27.9" y="64.1">BOOT_4(EMMC_D4//NOR_D)</text>
<text x="33.1" y="60.5">BOOT_2(EMMC_D2)</text>
<text x="47" y="60">BK11</text>
<text x="47" y="61.8">BH11</text>
<text x="47" y="63.6">BH13</text>
<text x="47" y="65.4">BM15</text>
<text x="200.8" y="61.3">4</text>
<text x="203.3" y="61.8">GND</text>
<text x="216.5" y="61.8">SI/SIO0</text>
<text x="222.7" y="61.3">5</text>
<text x="26.8" y="69.3">BOOT_7(EMMC_D7//NOR_WP)</text>
<text x="27.9" y="67.6">BOOT_6(EMMC_D6//NOR_C)</text>
<text x="47" y="67.1">BH17</text>
<text x="47" y="68.9">BK17</text>
<text x="21.1" y="74.6">BOOT_8(EMMC_CLK//NAND_WEN_CLK)</text>
<text x="47" y="77.7">BF22</text>
<text x="47" y="74.2">BH24</text>
<text x="79.7" y="74.2">EMMC_CLK</text>
<text x=".7" y="79.6">C</text>
<text x="23.5" y="81.7">BOOT_10(EMMC_CMD//NAND_CLE)</text>
<text x="32.7" y="78.1">BOOT_9(NAND_ALE)</text>
<text x="47" y="81.2">BB19</text>
<text x="79.3" y="81.2">EMMC_CMD</text>
<text x="295.5" y="79.6">C</text>
<text x="28.9" y="88.8">BOOT_12(NAND_REN_WR)</text>
<text x="31.9" y="85.3">BOOT_11(NAND_CE0)</text>
<text x="47" y="88.3">BK21</text>
<text x="47" y="84.8">BD19</text>
<text x="79.3" y="88.3">EMMC_RST</text>
<text x="27" y="94.1">BOOT_13(EMMC_NAND_DQS)</text>
<text x="47" y="93.6">BM19</text>
<text x="79.3" y="93.6">EMMC_DQS</text>
<text x="25.8" y="97.6">BOOT_14(NAND_RB0//NOR_CS)</text>
<text x="31.9" y="101.1">BOOT_15(NAND_CE1)</text>
<text x="47" y="100.7">BF19</text>
<text x="47" y="97.1">BK19</text>
<text x="218.3" y="119.5">33</text>
<text x="218.3" y="118.8">42</text>
<text x="212.3" y="122">1</text>
<text x="212.3" y="123.8">3</text>
<text x="212.3" y="125.6">5</text>
<text x="214.6" y="122.9">1</text>
<text x="214.6" y="124.6">3</text>
<text x="219.1" y="122.6">33</text>
<text x="219.1" y="121.8">42</text>
<text x="223.4" y="122.9">2</text>
<text x="223.4" y="124.6">4</text>
<text x="225.7" y="122">2</text>
<text x="225.7" y="123.8">4</text>
<text x="225.7" y="125.6">6</text>
<text x=".7" y="131.1">B</text>
<text x="95.6" y="128.2">VDDIO_BOOT</text>
<text x="110.1" y="128.1">4R34</text>
<text x="110.7" y="131.6">NC</text>
<text x="117.1" y="128.1">4R35</text>
<text x="117.8" y="131.6">0R</text>
<text x="211.5" y="130.9">11</text>
<text x="212.3" y="127.3">7</text>
<text x="212.3" y="129.1">9</text>
<text x="214.6" y="126.4">5</text>
<text x="214.6" y="128.1">7</text>
<text x="214.6" y="129.9">9</text>
<text x="214.6" y="131.7">11</text>
<text x="222.7" y="129.9">10</text>
<text x="222.7" y="131.7">12</text>
<text x="223.4" y="126.4">6</text>
<text x="223.4" y="128.1">8</text>
<text x="225.7" y="127.3">8</text>
<text x="225.7" y="129.1">10</text>
<text x="225.7" y="130.9">12</text>
<text x="295.5" y="131.1">B</text>
<text x="94.1" y="132.2">VDDIO_BOOT=3.3V</text>
<text x="94.1" y="135.8">VDDIO_BOOT=1.8V</text>
<text x="110.7" y="135.1">0R</text>
<text x="117.8" y="135.1">NC</text>
<text x="211.5" y="132.6">13</text>
<text x="211.5" y="134.4">15</text>
<text x="211.5" y="136.1">17</text>
<text x="211.5" y="137.9">19</text>
<text x="214.6" y="133.4">13</text>
<text x="214.6" y="135.2">15</text>
<text x="214.6" y="136.9">17</text>
<text x="222.7" y="133.4">14</text>
<text x="222.7" y="135.2">16</text>
<text x="222.7" y="136.9">18</text>
<text x="225.7" y="132.6">14</text>
<text x="225.7" y="134.4">16</text>
<text x="225.7" y="136.1">18</text>
<text x="225.7" y="137.9">20</text>
<text x="211.5" y="139.7">21</text>
<text x="211.5" y="141.4">23</text>
<text x="211.5" y="143.2">25</text>
<text x="214.6" y="138.7">19</text>
<text x="214.6" y="140.5">21</text>
<text x="214.6" y="142.3">23</text>
<text x="222.7" y="138.7">20</text>
<text x="222.7" y="140.5">22</text>
<text x="222.7" y="142.3">24</text>
<text x="225.7" y="139.7">22</text>
<text x="225.7" y="141.4">24</text>
<text x="225.7" y="143.2">26</text>
<text x="211.5" y="145">27</text>
<text x="211.5" y="146.7">29</text>
<text x="214.6" y="144">25</text>
<text x="214.6" y="145.8">27</text>
<text x="214.6" y="147.6">29</text>
<text x="219.1" y="148.3">33</text>
<text x="219.1" y="147.6">3130</text>
<text x="222.7" y="144">26</text>
<text x="222.7" y="145.8">28</text>
<text x="225.7" y="145">28</text>
<text x="225.7" y="146.7">30</text>
<text x="218.3" y="151.4">33</text>
<text x="218.3" y="150.7">31 CON_30PIN_0D4_SMT</text>
<text x="185.4" y="159.5">1</text>
<text x="46.5" y="164.8">1</text>
<text x="46.5" y="166.5">3</text>
<text x="56.9" y="164.6">2</text>
<text x="56.9" y="166.4">4</text>
<text x="185.4" y="162.6">1</text>
<text x="212.6" y="164.8">1</text>
<text x="214.9" y="165.6">1 P1 Hole</text>
<text x="49.7" y="170.2">UBOOT</text>
<text x="212.6" y="169.7">1</text>
<text x="214.9" y="170.5">1</text>
<text x="49.1" y="178.9">6</text>
<text x="52.3" y="178.9">74SW1</text>
<text x=".7" y="182.7">A</text>
<text x="46.6" y="183.1">1</text>
<text x="46.6" y="181.4">3</text>
<text x="54.8" y="185.1">8</text>
<text x="54.8" y="183.1">9</text>
<text x="295.5" y="182.7">A</text>
<text x="46.6" y="186.6">2</text>
<text x="49.1" y="190.6">4</text>
<text x="52.3" y="190.6">5</text>
<text x="284.6" y="190.9">Drawn by:</text>
<text x="243.7" y="197.1">Title</text>
<text x="243.7" y="202.4">Document</text>
<text x="277.2" y="202.4">Rev</text>
<text x="277.2" y="198.8">Size</text>
<text x="280.8" y="200.6">A1</text>
<text x="284.3" y="198.8">Checked by:</text>
<text x="30.9" y="209.4">5</text>
<text x="89.5" y="209.4">4</text>
<text x="148.2" y="209.4">3</text>
<text x="206.8" y="209.4">2</text>
<text x="243.7" y="207.7">Date:</text>
<text x="252.9" y="207.7">Monday,December 26th, 2023</text>
<text x="265.4" y="209.4">1</text>
<text x="277.2" y="204.1">V1.1C</text>
<text x="277.2" y="207.7">Sheet</text>
<text x="284.3" y="207.7">6</text>
<text x="287.8" y="207.7">of</text>
<text x="291.4" y="207.7">12</text>
</g>
<g font-size="1.3" fill="#f00">
<text x="226.9" y="24.9">VDDIO_BOOT</text>
<text x="186.1" y="32.3">SPI_CS</text>
<text x="186.1" y="34.1">SPI_Q</text>
<text x="186.1" y="35.9">SPI_WPN</text>
<text x="224.3" y="34.1">SPI_HOLD</text>
<text x="237" y="35.9">SPI_C</text>
<text x="245.3" y="34.2">VDDIO_BOOT</text>
<text x="51.6" y="38.3">VDDIO_BOOT</text>
<text x="237" y="37.5">SPI_D</text>
<text x="142.9" y="42.4">VDDIO_BOOT</text>
<text x="232.4" y="49.8">VDDIO_BOOT</text>
<text x="53.2" y="58.3">NAND_D1</text>
<text x="53.2" y="56.5">NAND_D0</text>
<text x="148" y="59.2">SPI_WPN</text>
<text x="186.5" y="56">SPI_CS</text>
<text x="186.5" y="57.7">SPI_Q</text>
<text x="186.5" y="59.5">SPI_WPN</text>
<text x="235" y="57.6">SPI_HOLD</text>
<text x="237.3" y="59.5">SPI_C</text>
<text x="53.2" y="61.8">NAND_D3</text>
<text x="53.2" y="63.6">NAND_D4</text>
<text x="53.2" y="65.4">NAND_D5</text>
<text x="53.2" y="60">NAND_D2</text>
<text x="72.7" y="61.7">SPI_HOLD1</text>
<text x="72.9" y="65.4">SPI_Q</text>
<text x="72.9" y="63.5">SPI_D</text>
<text x="237.3" y="61.1">SPI_D</text>
<text x="53.2" y="68.9">NAND_D7</text>
<text x="53.2" y="67.1">NAND_D6</text>
<text x="72.9" y="67.1">SPI_C</text>
<text x="73" y="68.7">SPI_WPN</text>
<text x="70.5" y="77.4">NAND_ALE 1</text>
<text x="70.8" y="74">INAND_CLK</text>
<text x="70.2" y="81.1">NAND_NR/B</text>
<text x="202.4" y="79.1">VDDIO_BOOT</text>
<text x="230.1" y="82">NAND_NR/B</text>
<text x="70.4" y="88.1">INAND_RST</text>
<text x="70.8" y="84.6">NAND_CS1</text>
<text x="208.4" y="85.5">SPI_CS</text>
<text x="229.6" y="85.5">NAND_NR/B</text>
<text x="70.2" y="93.4">INAND_DQS</text>
<text x="71.2" y="100.5">NAND_CS2</text>
<text x="73.1" y="96.9">SPI_CS</text>
<text x="39.2" y="107.5">VDDIO_BOOT</text>
<text x="12.9" y="111.6">NAND_CS1</text>
<text x="12.9" y="118.7">NAND_D0</text>
<text x="12.9" y="115.1">NAND_CS2</text>
<text x="52.5" y="114.8">INAND_RST</text>
<text x="199.6" y="119.4">VCC3_3V</text>
<text x="12.9" y="122.2">NAND_NR/B</text>
<text x="239.5" y="122.2">INAND_DQS</text>
<text x="239.6" y="124">NAND_NR/B</text>
<text x="52.5" y="127.7">INAND_CLK</text>
<text x="131.1" y="128.7">VCC3_3V</text>
<text x="152.2" y="128.7">VDDIO_BOOT</text>
<text x="163.9" y="128.4">VDDIO_BOOT</text>
<text x="193.8" y="129.8">VDDIO_BOOT</text>
<text x="241" y="131">NAND_D0</text>
<text x="241" y="129.2">NAND_D4</text>
<text x="241" y="127.5">NAND_D5</text>
<text x="130" y="137.2">FLASH_1_8V</text>
<text x="241" y="136.3">NAND_D2</text>
<text x="241" y="132.8">NAND_D1</text>
<text x="239.9" y="143.4">INAND_RST</text>
<text x="241" y="138.1">NAND_D3</text>
<text x="241.1" y="141.6">NAND_D7</text>
<text x="241.1" y="139.9">NAND_D6</text>
<text x="138.6" y="149.8">VCC3_3V</text>
<text x="239.9" y="146.9">INAND_CLK</text>
<text x="169.5" y="159.3">INAND_CLK</text>
<text x="24.2" y="164.4">NAND_D5</text>
<text x="27.8" y="183.3">NAND_D6</text>
</g>
<g font-size="1.3" fill="#000080">
<text x="232.8" y="28.4">4C19</text>
<text x="236.9" y="28.4">0.1uF</text>
<text x="202" y="30.1">4U1</text>
<text x="230.7" y="33.6">4R20</text>
<text x="234.4" y="33.6">10K R0402</text>
<text x="236.7" y="30.2">C0402</text>
<text x="60.2" y="45.4">4C46</text>
<text x="60.2" y="47.2">1uF_6.3V</text>
<text x="202" y="44.2">WSON-8</text>
<text x="202" y="42.4">GD25LQ128EWIG</text>
<text x="60.2" y="48.9">C0402</text>
<text x="148" y="49.8">4R17</text>
<text x="148" y="51.6">10K</text>
<text x="202.6" y="53.7">4U2</text>
<text x="148" y="55.1">R0402</text>
<text x="61.3" y="61.1">4R33</text>
<text x="61.3" y="64.6">4R37</text>
<text x="61.3" y="62.9">4R36</text>
<text x="65.2" y="61.1">0R R0402</text>
<text x="65.2" y="64.6">0R R0402</text>
<text x="65.2" y="62.9">0R R0402</text>
<text x="82.8" y="62.2">4T1</text>
<text x="148" y="62.2">4C9</text>
<text x="148" y="65.5">C0402</text>
<text x="148" y="63.9">0.1uF(NC)</text>
<text x="202.4" y="64.3">GD25LQ128DSIG(NC)</text>
<text x="61.3" y="66.4">4R38</text>
<text x="61.3" y="68.2">4R39</text>
<text x="65.2" y="66.4">0R R0402</text>
<text x="65.2" y="68.2">0R R0402</text>
<text x="202.4" y="66.1">SOP-8-200MIL</text>
<text x="59.6" y="73.8">4R23</text>
<text x="63.1" y="73.8">0R R0402</text>
<text x="82.1" y="78.1">4T2</text>
<text x="85.5" y="78.6">4R2</text>
<text x="88.1" y="78.6">4.7K R0402</text>
<text x="215.6" y="81.2">4R12</text>
<text x="219.3" y="81.2">10K(NC) R0402</text>
<text x="215.6" y="84.8">4R3</text>
<text x="219.3" y="84.8">22R(NC) R0402</text>
<text x="27.6" y="111.8">10K(NC)</text>
<text x="34.1" y="112">R0402</text>
<text x="39.7" y="111.8">4R1</text>
<text x="27.6" y="115.4">10K(NC)</text>
<text x="27.6" y="118.9">10K(NC)</text>
<text x="34.1" y="115.5">R0402</text>
<text x="34.1" y="119.1">R0402</text>
<text x="39.7" y="115.4">4R6</text>
<text x="39.7" y="118.9">4R32</text>
<text x="62.4" y="114.3">4C1</text>
<text x="66.6" y="116.1">C0402</text>
<text x="66.6" y="114.3">1nF</text>
<text x="28.8" y="122.6">10K</text>
<text x="34.1" y="122.6">R0402</text>
<text x="39.7" y="122.4">4R30</text>
<text x="222.7" y="120.3">4J1</text>
<text x="62" y="127.5">4C2</text>
<text x="65.9" y="129.1">C0402</text>
<text x="65.9" y="127.3">6.8pF(NC)</text>
<text x="136.1" y="134">4R35</text>
<text x="142" y="134">R0402</text>
<text x="148.5" y="134">0R(NC)</text>
<text x="170.8" y="135.8">4C42</text>
<text x="170.8" y="137.6">4.7uF_6.3V</text>
<text x="181.4" y="135.8">4C38</text>
<text x="181.4" y="137.6">0.1uF</text>
<text x="188.4" y="135.8">4C40</text>
<text x="188.4" y="137.6">0.1uF</text>
<text x="136.1" y="142.8">4R34</text>
<text x="142" y="142.8">R0402</text>
<text x="148.5" y="142.8">0R</text>
<text x="170.8" y="139.3">C0402</text>
<text x="181.4" y="139.3">C0402</text>
<text x="188.4" y="139.3">C0402</text>
<text x="222" y="153.9">30P-0D4-M_H</text>
<text x="222" y="152.3">ASE5S3010</text>
<text x="132.8" y="158.7">4.7uF_6.3V</text>
<text x="135.5" y="160.5">C0402</text>
<text x="136.3" y="157">4C10</text>
<text x="148.8" y="160.5">C0402</text>
<text x="149.2" y="158.7">0.1uF</text>
<text x="149.7" y="157">4C5</text>
<text x="155.9" y="160.5">C0402</text>
<text x="156" y="157">4C11</text>
<text x="156.2" y="158.7">0.1uF</text>
<text x="188.5" y="160">4T10</text>
<text x="33.6" y="163.9">4R41</text>
<text x="37.1" y="163.9">4.7K R0402</text>
<text x="50.7" y="162.5">K11</text>
<text x="189.2" y="163">4T11</text>
<text x="216.5" y="167.3">H4.5X3.2MM</text>
<text x="48.6" y="168.4">TS-1071AD</text>
<text x="216.7" y="170.4">P2 Hole</text>
<text x="216.7" y="172">H4.5X3.2MM</text>
<text x="33.4" y="186.4">4R44</text>
<text x="37" y="186.4">4.7K R0402</text>
<text x="53.1" y="190.6">MINI-7P-SWITCH</text>
</g>
<g font-size="1.2" fill="#000080">
<text x="42.2" y="48.2">U1-B</text>
<text x="42.4" y="105.5">A311D</text>
</g>
<text font-size="1.2" x="11" y="89">eMMC reset GPIO</text>
<g font-size="1.1">
<text x="286.1" y="200.4">&lt;Checked&gt;</text>
<text x="286.1" y="205.7">checked date</text>
</g>
<g font-size=".9">
<text x="282.5" y="194.9">Drawn Date:</text>
<text x="282.5" y="203.8">Checked Date:</text>
</g>
</svg>
